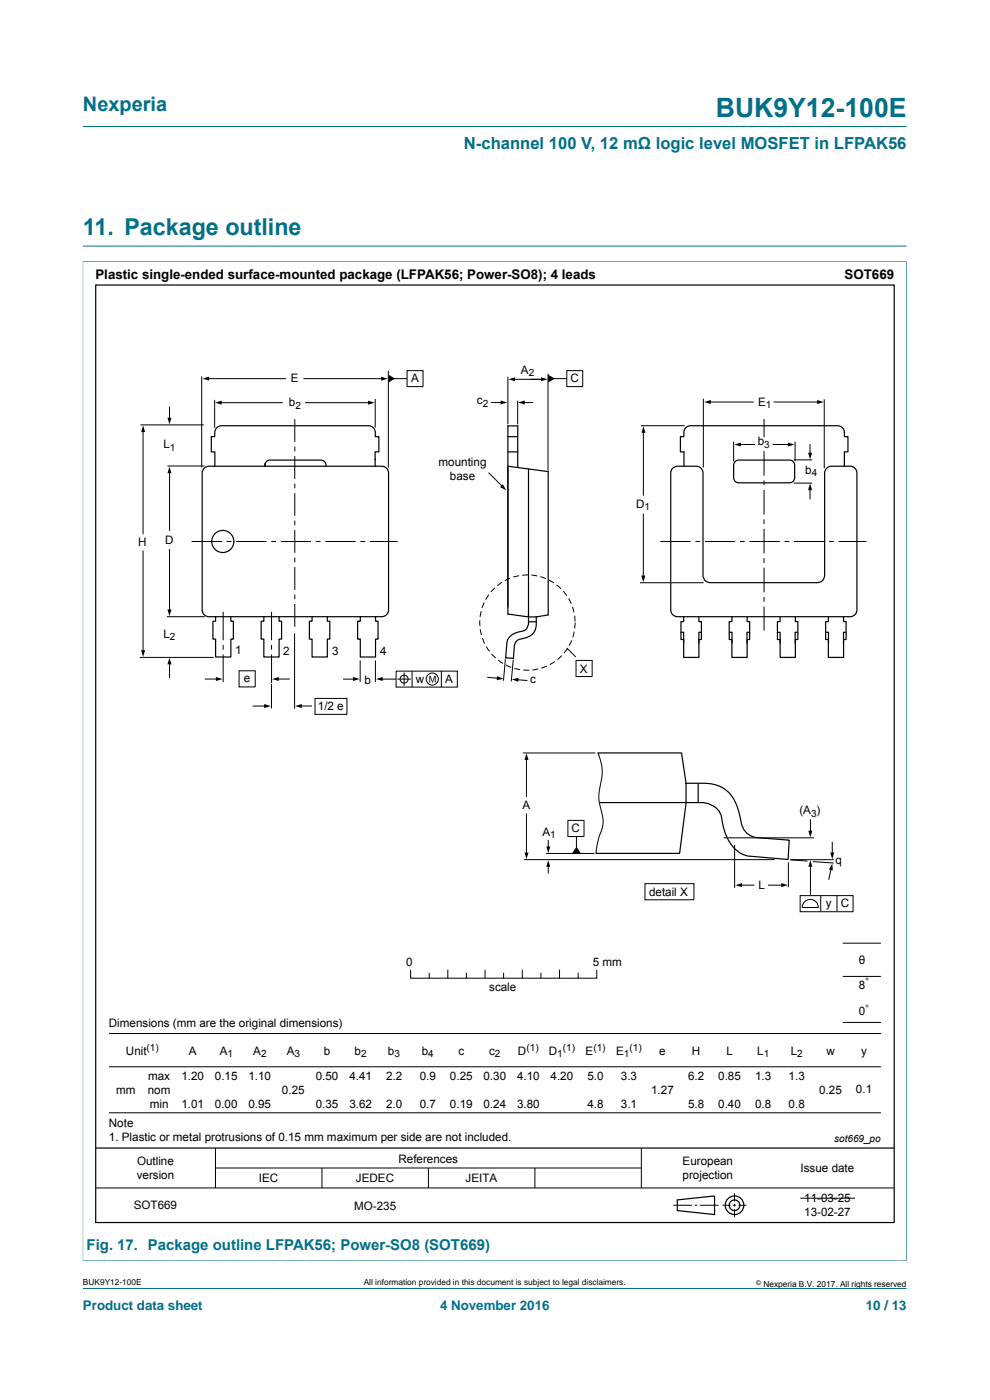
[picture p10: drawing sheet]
<svg xmlns="http://www.w3.org/2000/svg" width="210mm" height="297mm" viewBox="0 0 210 297" stroke-linecap="round" stroke-linejoin="round" font-family="sans-serif">
<path d="M17.6 26.8h174.7M17.5 55.5h174.9M17.6 52.2h174.7M17.6 55.4v212M192.3 55.4v212M17.5 267.4h174.9M17.6 273.3h174.7" fill="none" stroke="#007088" stroke-width=".21"/>
<g fill="none" stroke="#000" stroke-width=".21">
<path d="M42.8 79.9v19.3M82.4 78.7v20.5M86.3 78.6h3.4v3.4h-3.4zM107.7 79.9v10.1M116.2 79.3v20.5M120.2 78.6h3.4v3.4h-3.4zM29.8 90.1h13.4M30.3 91.3v22M35.5 98.9h7.9M36 86.2v2.7M43.9 80.3h16.8M45.5 84.8v5.9"/>
<path d="M46.5 85.4h13.5M62.5 88.9v4.8M62.5 94.8v1M62.5 96.8v4.8M64.4 80.3h16.7M64.7 85.4h13.5M79.6 84.6v6.1M83.5 80.3h2.8M104.2 85.4h2.2M108.8 80.5h6.1M109.8 85v5M110.6 85.4h2.5"/>
<path d="M117.4 80.3h2.8M136 90.3h9.2M136.5 91.4v13.8M149.2 84.6v14.6M150.1 85.3h9.8M155.6 93.7v4.2M156.5 94.3h3.7M162.1 88.9v3.8M162.1 95.7v5.2M163.9 94.3h3.5M164.1 85.3h9.4M168.4 97.6h3.9"/>
<path d="M168.7 93.7v4.2M171.8 94.2v2.3M174.8 84.7v14.6M30.3 116.8v21.4M36 116.5v13M36 100v12.6M40.6 114.9h6.5M48.1 114.9h1M50.1 114.9h6.4M57.5 114.9h1M59.5 114.9h6.5M62.5 102.6v1"/>
<path d="M62.5 104.6v4.8M62.5 110.4v1M62.5 112.4v4.9M62.5 118.3v1M67 114.9h1M69 114.9h6.4M76.4 114.9h1M78.5 114.9h5.9M103.6 100.3l3.1 3M136.5 109v13.6M140.1 114.9h6.4M147.5 114.9h1"/>
<path d="M149.5 114.9h6.5M157 114.9h1M159 114.9h6.4M162.1 101.9v1M162.1 103.9v5.3M162.1 110.2v1M162.1 112.2v5.2M162.1 118.4v1M166.4 114.9h1M168.4 102.5h3.9M168.4 114.9h6.5M171.8 103.5v2.4"/>
<path d="M175.9 114.9h1M177.9 114.9h5.9M29.7 139.5h15.6M35.4 130.8h8.1M47.3 129.8v6M47.3 136.8v1M47.3 138.8v5.9M57.6 129.8v6M57.6 136.8v1M57.6 138.8v6.1M62.5 134.4v15.9M62.5 120.3v4.8"/>
<path d="M62.5 126.1v1M62.5 128.1v4.9M101.8 131.6v1.2M101.9 133.5l.2 1.2M102.1 129.7l-.3 1.2M102.3 135.4l.5 1.1M102.7 127.8l-.5 1.2M103.1 137.1l.7 1.1M103.7 126.2l-.7 1M104.3 138.7l.8 .9M105 124.7l-.9 .9M106.5 123.5l-1 .7"/>
<path d="M107.2 139.8l-.4 4.6M108.2 122.7l-1.1 .5M108.9 140l-.5 4.6M110.1 122.1l-1.2 .3M112 122h-1.2M112.7 122l1.2 .2M114.6 122.3l1.2 .5M116.4 123l1.1 .7M118.1 124.1l.9 .8M119.2 139.1l-1 .8M119.5 125.4l.7 1M120.2 137.5l1.9 1.9"/>
<path d="M120.4 137.6l-.8 1M120.6 127l.6 1.1M121.3 135.9l-.6 1.1M121.4 128.7l.3 1.2M121.8 134l-.3 1.2M121.9 130.6l.1 1.2M122 132.1l-.1 1.2M135.8 123.6h13.4M162.1 120.4v5.3M162.1 126.7v1M162.1 128.7v5M36 140.5v3.4"/>
<path d="M43.4 144.1h2.6M50.7 142.3h3.4v3.4h-3.4zM53.6 149.8h2.6M57.6 145.1v5.2M58.6 144.1h2.9M63.8 149.8h2.4M66.8 148.2h6.8v3.3h-6.8zM72.8 144.1h2.3M76.4 140.1v4.6M79.6 140.1v4.6M80.8 144.1h3.2M84 142.4h13v3.4h-13z"/>
<path d="M84.3 144.1h2.8M85.7 142.7v2.8M87.4 142.4v3.4M93.6 142.4v3.4M103.4 143.7l2 .2M105.7 140l1 .7M107.3 141.1l1.1 .5M109.1 141.8l1.2 .3M109.5 144.2l2.4 .2M110.9 159.7h15.4M111 142.1l1.2 .1M114.2 141.9l-1.2 .2"/>
<path d="M116 141.3l-1.1 .4M117.7 140.3l-1.1 .7M122.2 140.1h3.4v3.4h-3.4zM111.7 161v8.1M111.7 172.6v8.5M116.3 178.2v1.7M120.5 174h3.4v3.5h-3.4zM122.3 177.5v3M122.3 179.8l.8 1.2h-1.6zM127 160.1l-.1-.4 .2 .8a9.6 9.6 0 0 1 .1 6.6 9.9 9.9 0 0 0 .5 5.5 7 7 0 0 1-.6 5l-.5 2.1-.1 1.3M153.5 177.7h19.2M155.8 179.2v9.2"/>
<path d="M171.9 173.8v2.6M176.5 178.6v2.6M111.1 182.4h53.2M115.8 181.1h10.3M116.3 183.6v1.7M136.8 187.5h10.4v3.4h-10.4zM157 187.8h3M162.9 187.8h3M167.2 182.9v5.3M167.6 182.4l3.7 .3M167.7 182.4h9.2M169.7 190h11.3v3.4h-11.3z"/>
<path d="M170.7 191.3a1.71 1.71 0 0 1 1.8-.4 1.71 1.71 0 0 1 1.1 1.6h-3.4v-.4zM171.9 183.7v6.1M172.4 182.8l4.5 .3M174.1 190v3.4M176.4 184.1l-.6 2.5M177.5 190v3.4M23.1 219.3h163.8M87.1 205.8v1.7h39.5v-1.6M91 206.5v1M95 205.8v1.7M98.9 206.5v1M102.9 205.8v1.7"/>
<path d="M106.8 206.5v1M110.8 205.8v1.7M114.7 206.5v1M118.7 205.8v1.7M122.6 206.5v1M178.8 207.1h8.1M178.8 216.9h8.1M178.8 200.1h8.1M23.1 226.3h163.8M23.1 236.1h163.8M20.3 252h169.4M45.7 243.6v8.4"/>
<path d="M45.7 247.8h90.3M68.3 247.8v4.2M90.9 247.8v4.2M113.5 247.8v4.2M136 243.6v8.4M142.8 255.7h4M147.3 255.7h.6M148.5 255.7h3.9M153.3 255.7h1.7M155.5 255.7h.6M155.8 253.1v1.7M155.8 255.4v.6"/>
<path d="M155.8 256.5v1.7M156.7 255.7h1.6M169.8 254.2h11.6"/>
<circle cx="85.7" cy="144.1" r=".85"/>
<circle cx="91.7" cy="144.1" r="1.28"/>
</g>
<g fill="none" stroke="#000" stroke-width=".25">
<path d="M20.3 60.5h169.4v198.9h-169.4zM43.2 99.5l.7-.5 .4-.1h36.7a1.43 1.43 0 0 1 1.4 1.4v29.1a1.43 1.43 0 0 1-1.4 1.4h-36.7a1.43 1.43 0 0 1-1.4-1.4v-29.1zM56.2 98.3v.6a1.11 1.11 0 0 1 1.1-1.3h10.8a1.13 1.13 0 0 1 1.1 1.4M79.6 95.9v3M79.6 95.9h.8v-3.3h-.8a1.68 1.68 0 0 0-1.4-2.3h-31.2a1.43 1.43 0 0 0-1.4 1.5v.8h-.8v3.3h.8v3M107.7 98.9l8.6 1.1v30.5l-2.5 .4h-1.7l-4.4-.6v-39.9h2.1v8.7M107.7 92.6h2.1M107.7 95.9h2.1M112.1 99.5v31.3M142.6 99.5l.7-.5 .4-.1h4a1.44 1.44 0 0 1 1.4 1.4v21.9a1.55 1.55 0 0 0 1.7 1.4h22.4a1.66 1.66 0 0 0 1.7-2v-21.3a1.43 1.43 0 0 1 1.5-1.4h3.9a1.43 1.43 0 0 1 1.5 1.4v29.1a1.43 1.43 0 0 1-1.5 1.4h-36.6a1.44 1.44 0 0 1-1.4-1.4v-29.1zM156.1 97.8l.6-.2h10.8a1.08 1.08 0 0 1 1.1 1.1v2.6a1.08 1.08 0 0 1-1.1 1.1h-10.8a1.08 1.08 0 0 1-1.1-1.1v-2.6zM179.1 98.9v-3h.8v-3.3h-.8a1.84 1.84 0 0 0-1-2.2l-31.6-.1a1.69 1.69 0 0 0-1.4 2.3h-.8v3.3h.8v3"/>
<path d="M45.7 130.8v1h-.5v3.8h.5v3.8h3.3v-3.8h.5v-3.8h-.5v-1M56 130.8v1h-.6v3.8h.6v3.8h3.2v-3.8h.5v-3.8h-.5v-1M66.2 130.8v1h-.6v3.8h.6v3.8h3.2v-3.8h.6v-3.8h-.6v-1M76.4 130.8v1h-.5v3.8h.5v3.8h3.3v-3.8h.5v-3.8h-.5v-1M112.1 131.9h1.6M112.1 130.3v2.2a1.66 1.66 0 0 1-1.3 1.4 3.2 3.2 0 0 0-3.3 2.3l-.2 3.4 1.6 .1 .2-2.6a1.71 1.71 0 0 1 1.9-1.7 3 3 0 0 0 2.8-3v-1.6M144.4 134.1h.6v2.3M145 130.9v1h-.6v3.8h.6v3.8h3.2v-3.8h.6v-3.8h-.6v-1M148.8 134.1h-.6v2.3M154.7 134.1h.6v2.3M155.3 130.9v1h-.6v3.8h.6v3.8h3.2v-3.8h.5v-3.8h-.5v-1M159 134.1h-.5v2.3"/>
<path d="M164.9 134.1h.6v2.3M165.5 130.9v1h-.6v3.8h.6v3.8h3.2v-3.8h.5v-3.8h-.5v-1M169.2 134.1h-.5v2.3M175.2 134.1h.5v2.3M175.7 130.9v1h-.6v3.8h.6v3.8h3.2v-3.8h.6v-3.8h-.6v-1M179.5 134.1h-.6v2.3M126.9 159.7h17.7l.9 6.5v4.1l-1.3 10.7h-17.7M145.4 166.2h3.8a7 7 0 0 1 7.3 5.4l.3 .9a10 10 0 0 0 1.3 3.9 4 4 0 0 0 3 1.3l6.3 .5-.2 4.1-8.5-.7a5.9 5.9 0 0 1-4.1-3.3l-1.1-2.8-.4-1.9a4.4 4.4 0 0 0-4-3.3h-21.8M148.1 166.2v4.1M20.3 243.6h169.4M143.7 254.6l7.9-.9v4l-7.9-.9z"/>
<circle cx="47.3" cy="114.9" r="2.34"/>
<circle cx="155.8" cy="255.7" r="1.13"/>
<circle cx="155.8" cy="255.7" r="1.98"/>
</g>
<g fill="#000">
<path d="M42.9 80.3l1.5-.4v.8zM80.8 79.9l1.5 .4-1.5 .5zM82.4 79.5l1.4 .8-1.4 .9zM116.3 79.5l1.4 .8-1.4 .9zM30.4 90.2l.4 1.5h-.9zM35.5 88.6h.9l-.5 1.4zM45.6 85.4l1.4-.4v.8zM78.1 85l1.4 .4-1.4 .4zM106.2 85l1.4 .4-1.4 .4zM107.8 80.5l1.5-.5v.9zM109.9 85.4l1.4-.4v.8zM114.8 80l1.4 .5-1.4 .4z"/>
<path d="M136.5 90.4l.4 1.4h-.8zM149.4 85.3l1.4-.4v.8zM155.7 94.3l1.5-.4v.8zM167.1 93.9l1.4 .4-1.4 .4zM171.4 96.1h.9l-.5 1.4zM173.3 84.9l1.4 .4-1.4 .4zM35.9 99l.5 1.4h-.9zM106.1 103.3l.6-.6 .7 1.3zM171.8 102.6l.5 1.4h-.9zM29.9 137.9h.9l-.4 1.5zM35.5 129.3h.9l-.5 1.4zM136 122.1h.9l-.4 1.4z"/>
<path d="M35.9 139.5l.5 1.4h-.9zM45.8 143.6l1.4 .5-1.4 .4zM56 149.4l1.4 .4-1.4 .4zM57.7 144.1l1.4-.5v.9zM62.6 149.8l1.4-.4v.8zM74.9 143.6l1.4 .5-1.4 .4zM79.8 144.1l1.4-.5v.9zM91.1 143.4h.2l.4 1.2 .4-1.2h.3v1.4h-.2v-1.2l-.4 1.2h-.2l-.3-1.2v1.2h-.2zM105.4 143.5l1.4 .5-1.4 .3zM108.6 144.1l1.4-.3-.1 .8zM111.7 159.8l.4 1.4h-.8zM115.9 179.6h.8l-.4 1.4z"/>
<path d="M171.5 176.2h.8l-.4 1.4zM111.3 180.9h.8l-.4 1.4zM116.3 182.5l.4 1.4h-.8zM122.3 179.8l.8 1.2h-1.6zM156 187.8l1.4-.5v.9zM165.7 187.3l1.4 .5-1.4 .4zM171.9 182.5l.4 1.4h-.8zM176.6 183.2l.1 1.5-.9-.2zM176.1 180.8h.9l-.5 1.5z"/>
</g>
<text font-size="5.6" fill="#007088" x="151.8" y="24.8">BUK9Y12-100E</text>
<text font-size="4.9" fill="#007088" x="17.6" y="49.8">11. Package outline</text>
<text font-size="4.2" fill="#007088" x="17.6" y="23.6">Nexperia</text>
<text font-size="3.5" fill="#007088" x="98.4" y="31.7">N-channel 100 V, 12 mΩ logic level MOSFET in LFPAK56</text>
<text font-size="3.2" fill="#007088" x="18.4" y="265.2">Fig. 17. Package outline LFPAK56; Power-SO8 (SOT669)</text>
<g font-size="2.8">
<text x="20.2" y="59.2">Plastic single-ended surface-mounted package (LFPAK56; Power-SO8); 4 leads</text>
<text x="179.2" y="59.2">SOT669</text>
</g>
<g font-size="2.8" fill="#007088">
<text x="17.6" y="277.9">Product data sheet</text>
<text x="93.3" y="277.9">4 November 2016</text>
<text x="183.7" y="277.9">10 / 13</text>
</g>
<g font-size="2.5">
<text x="61.7" y="81.1">E</text>
<text x="87.2" y="81.1">A</text>
<text x="110.5" y="79.3">A</text>
<text x="121" y="81.1">C</text>
<text x="61.3" y="86.2">b</text>
<text x="101.2" y="85.7">c</text>
<text x="160.8" y="86.1">E</text>
<text x="34.7" y="95.1">L</text>
<text x="160.7" y="94.4">b</text>
<text x="93" y="99">mounting</text>
<text x="95.4" y="101.9">base</text>
<text x="170.8" y="100.5">b</text>
<text x="135" y="107.7">D</text>
<text x="29.3" y="115.9">H</text>
<text x="35" y="115.4">D</text>
<text x="34.7" y="135.3">L</text>
<text x="49.9" y="138.8">1</text>
<text x="60.1" y="139">2</text>
<text x="70.5" y="139">3</text>
<text x="80.6" y="139">4</text>
<text x="123" y="142.7">X</text>
<text x="51.7" y="144.7">e</text>
<text x="77.3" y="145.1">b</text>
<text x="88.2" y="144.9">w</text>
<text x="94.4" y="144.9">A</text>
<text x="112.5" y="144.9">c</text>
<text x="67.4" y="150.6">1/2 e</text>
<text x="110.8" y="171.7">A</text>
<text x="169.6" y="172.7">(A )</text>
<text x="115.1" y="177.3">A</text>
<text x="121.2" y="176.5">C</text>
<text x="177.3" y="183.3">q</text>
<text x="137.7" y="190">detail X</text>
<text x="160.9" y="188.7">L</text>
<text x="175.2" y="192.5">y</text>
<text x="178.3" y="192.5">C</text>
<text x="86.2" y="205">0</text>
<text x="125.7" y="205">5 mm</text>
<text x="182.1" y="209.8">8</text>
<text x="182.2" y="204.6">θ</text>
<text x="103.8" y="210.3">scale</text>
<text x="182.1" y="215.3">0</text>
<text x="23.1" y="217.8">Dimensions (mm are the original dimensions)</text>
<text x="26.7" y="223.7">Unit</text>
<text x="40.1" y="223.7">A</text>
<text x="46.6" y="223.7">A</text>
<text x="53.7" y="223.7">A</text>
<text x="60.8" y="223.7">A</text>
<text x="68.7" y="223.7">b</text>
<text x="75.2" y="223.7">b</text>
<text x="82.3" y="223.7">b</text>
<text x="89.5" y="223.7">b</text>
<text x="97.2" y="223.7">c</text>
<text x="103.8" y="223.7">c</text>
<text x="109.9" y="223.7">D</text>
<text x="116.4" y="223.7">D</text>
<text x="124.2" y="223.7">E</text>
<text x="130.7" y="223.7">E</text>
<text x="139.8" y="223.7">e</text>
<text x="146.8" y="223.7">H</text>
<text x="154.1" y="223.7">L</text>
<text x="160.6" y="223.7">L</text>
<text x="167.7" y="223.7">L</text>
<text x="175.3" y="223.7">w</text>
<text x="182.7" y="223.7">y</text>
<text x="24.6" y="232">mm</text>
<text x="31.4" y="232">nom</text>
<text x="31.4" y="229.1">max</text>
<text x="38.5" y="229.1">1.20</text>
<text x="45.6" y="229.1">0.15</text>
<text x="52.7" y="229.1">1.10</text>
<text x="59.8" y="232">0.25</text>
<text x="67" y="229.1">0.50</text>
<text x="74.1" y="229.1">4.41</text>
<text x="81.9" y="229.1">2.2</text>
<text x="89" y="229.1">0.9</text>
<text x="95.4" y="229.1">0.25</text>
<text x="102.6" y="229.1">0.30</text>
<text x="109.7" y="229.1">4.10</text>
<text x="116.8" y="229.1">4.20</text>
<text x="124.6" y="229.1">5.0</text>
<text x="131.7" y="229.1">3.3</text>
<text x="138.1" y="232">1.27</text>
<text x="145.9" y="229.1">6.2</text>
<text x="152.4" y="229.1">0.85</text>
<text x="160.2" y="229.1">1.3</text>
<text x="167.3" y="229.1">1.3</text>
<text x="173.8" y="232">0.25</text>
<text x="181.6" y="231.9">0.1</text>
<text x="23.1" y="239.2">Note</text>
<text x="31.8" y="235">min</text>
<text x="38.5" y="235">1.01</text>
<text x="45.6" y="235">0.00</text>
<text x="52.7" y="235">0.95</text>
<text x="67" y="235">0.35</text>
<text x="74.1" y="235">3.62</text>
<text x="81.9" y="235">2.0</text>
<text x="89" y="235">0.7</text>
<text x="95.4" y="235">0.19</text>
<text x="102.6" y="235">0.24</text>
<text x="109.7" y="235">3.80</text>
<text x="124.6" y="235">4.8</text>
<text x="131.7" y="235">3.1</text>
<text x="145.9" y="235">5.8</text>
<text x="152.4" y="235">0.40</text>
<text x="160.2" y="235">0.8</text>
<text x="167.3" y="235">0.8</text>
<text x="23.1" y="242.1">1. Plastic or metal protrusions of 0.15 mm maximum per side are not included.</text>
<text x="29" y="250.1">version</text>
<text x="29.1" y="247.2">Outline</text>
<text x="54.9" y="250.8">IEC</text>
<text x="75.5" y="250.8">JEDEC</text>
<text x="84.5" y="246.7">References</text>
<text x="98.7" y="250.8">JEITA</text>
<text x="144.8" y="247.2">European</text>
<text x="144.8" y="250.1">projection</text>
<text x="169.8" y="248.6">Issue date</text>
<text x="28.4" y="256.5">SOT669</text>
<text x="75.1" y="256.7">MO-235</text>
<text x="170.6" y="255">11-03-25</text>
<text x="170.6" y="257.9">13-02-27</text>
</g>
<g font-size="2.1">
<text x="112.2" y="79.8">2</text>
<text x="62.7" y="86.7">2</text>
<text x="102.4" y="86.3">2</text>
<text x="162.5" y="86.6">1</text>
<text x="36" y="95.6">1</text>
<text x="162.1" y="95">3</text>
<text x="172.2" y="101">4</text>
<text x="136.7" y="108.2">1</text>
<text x="36" y="135.8">2</text>
<text x="172" y="173.2">3</text>
<text x="116.7" y="177.8">1</text>
<text x="183.5" y="209.1">°</text>
<text x="183.5" y="214.6">°</text>
<text x="31.1" y="223">(1)</text>
<text x="48.3" y="224.2">1</text>
<text x="55.4" y="224.2">2</text>
<text x="62.5" y="224.2">3</text>
<text x="76.6" y="224.2">2</text>
<text x="83.7" y="224.2">3</text>
<text x="90.8" y="224.2">4</text>
<text x="105" y="224.2">2</text>
<text x="111.7" y="223">(1)</text>
<text x="118.2" y="224.2">1</text>
<text x="119.4" y="223">(1)</text>
<text x="125.9" y="223">(1)</text>
<text x="132.3" y="224.2">1</text>
<text x="133.6" y="223">(1)</text>
<text x="162" y="224.2">1</text>
<text x="169.1" y="224.2">2</text>
<text x="176.9" y="242.3">sot669_po</text>
</g>
<g font-size="1.8">
<text x="17.6" y="272.7">BUK9Y12-100E</text>
<text x="77.2" y="272.7">All information provided in this document is subject to legal disclaimers.</text>
<text x="161.9" y="273">Nexperia B.V. 2017. All rights reserved</text>
</g>
<text font-size="1.4" x="160.4" y="272.6">©</text>
</svg>
